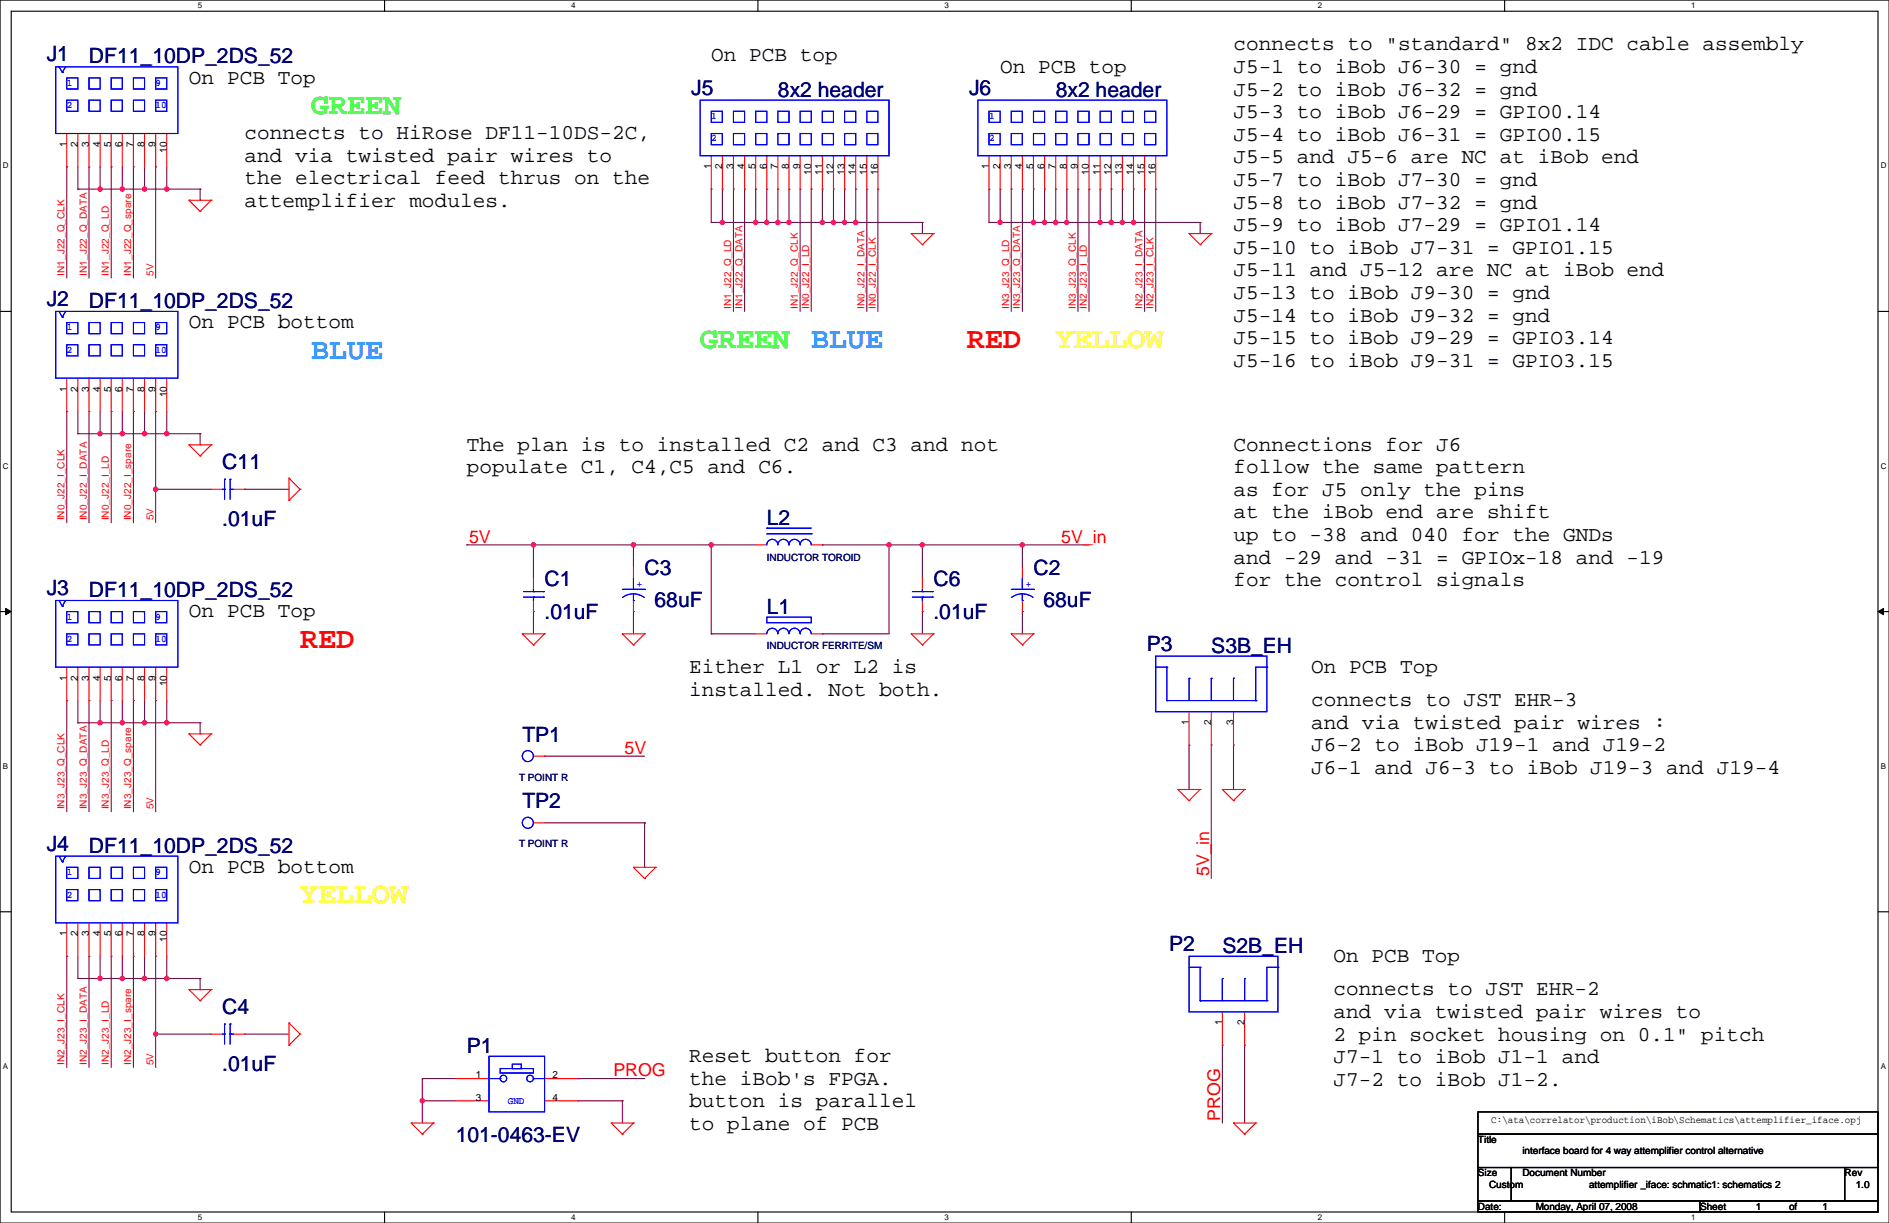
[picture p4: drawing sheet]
<svg xmlns="http://www.w3.org/2000/svg" width="432mm" height="279mm" viewBox="0 0 432 279" stroke-linecap="round" stroke-linejoin="round" font-family="sans-serif">
<path d="M0 0h431.8v279.4h-431.8zM2.6 2.6h426.7v274.3h-426.7z" fill="none" stroke="#000" stroke-width=".25"/>
<g fill="#fff">
<path d="M45.2 .3h1v2h-1z"/>
<path d="M45.2 277.1h1v2.1h-1z"/>
</g>
<path d="M87.9 0v2.6M87.9 276.9v2.5" fill="none" stroke="#000" stroke-width=".25"/>
<g fill="#fff">
<path d="M130.6 .3h1v2h-1z"/>
<path d="M130.6 277.1h1v2.1h-1z"/>
</g>
<path d="M173.2 0v2.6M173.2 276.9v2.5" fill="none" stroke="#000" stroke-width=".25"/>
<g fill="#fff">
<path d="M215.9 .3h1v2h-1z"/>
<path d="M215.9 277.1h1v2.1h-1z"/>
</g>
<path d="M258.6 0v2.6M258.6 276.9v2.5" fill="none" stroke="#000" stroke-width=".25"/>
<g fill="#fff">
<path d="M301.3 .3h1v2h-1z"/>
<path d="M301.3 277.1h1v2.1h-1z"/>
</g>
<path d="M343.9 0v2.6M343.9 276.9v2.5" fill="none" stroke="#000" stroke-width=".25"/>
<g fill="#fff">
<path d="M386.6 .3h1v2h-1z"/>
<path d="M386.6 277.1h1v2.1h-1z"/>
<path d="M.7 36.9h1.2v2h-1.2z"/>
<path d="M429.9 36.9h1.3v2h-1.3z"/>
<path d="M.7 105.4h1.2v2.1h-1.2z"/>
<path d="M429.9 105.4h1.3v2.1h-1.3z"/>
</g>
<path d="M0 71.1h2.6M429.3 71.1h2.5" fill="none" stroke="#000" stroke-width=".25"/>
<g fill="#fff">
<path d="M.7 174h1.2v2h-1.2z"/>
<path d="M429.9 174h1.2v2h-1.2z"/>
</g>
<path d="M0 139.7h2.6M429.3 139.7h2.5" fill="none" stroke="#000" stroke-width=".25"/>
<path d="M1.3 139l1.3 .7-1.3 .7zM429.3 139.7l1.3-.7v1.4z" fill="#000" stroke="#000" stroke-width=".23"/>
<g fill="#fff">
<path d="M.7 242.6h1.2v2h-1.2z"/>
<path d="M429.9 242.6h1.2v2h-1.2z"/>
</g>
<path d="M0 208.3h2.6M429.3 208.3h2.5M337.8 254h91.5v5.1h-91.5zM337.8 259.1h91.5v7.6h-91.5zM337.8 266.7h7.7v7.6h-7.7zM337.8 274.3h50.8v2.6h-50.8zM345.5 266.7h76.2v7.6h-76.2zM388.6 274.3h40.7v2.6h-40.7zM421.7 266.7h7.6v7.6h-7.6z" fill="none" stroke="#000" stroke-width=".25"/>
<g fill="none" stroke="#800040" stroke-width=".25">
<path d="M15.3 38.1h.1M15.3 38.1v25.4M17.8 38.1v5.1M20.3 38.1h.1M20.3 38.1v25.4M22.9 38.1v5.1M25.4 38.1h.1M25.4 38.1v25.4M28 38.1v5.1M30.5 38.1h.1M30.5 38.1v25.4M33 38.1v5.1"/>
<path d="M35.6 38.1h.1M35.6 38.1v25.4M38.1 38.1v5.1M17.8 43.2h.1M17.8 43.2h27.9M22.9 43.2h.1M28 43.2h.1M33 43.2h.1M38.1 43.2h.1M45.7 45.7h.1M45.7 43.2h.1M45.7 43.2v2.5"/>
<path d="M162.6 43.2h.1M162.6 50.8h.1M162.6 43.2v7.6M162.6 50.8h48.2M165.1 43.2h.1M165.1 50.8h.1M165.1 43.2v7.6M167.7 43.2h.1M167.7 43.2v27.9M170.2 43.2h.1M170.2 43.2v27.9M172.7 43.2h.1"/>
<path d="M172.7 50.8h.1M172.7 43.2v7.6M175.3 43.2h.1M175.3 50.8h.1M175.3 43.2v7.6M177.8 43.2h.1M177.8 50.8h.1M177.8 43.2v7.6M180.4 43.2h.1M180.4 50.8h.1M180.4 43.2v7.6M182.9 43.2h.1"/>
<path d="M182.9 43.2v27.9M185.4 43.2h.1M185.4 43.2v27.9M188 43.2h.1M188 50.8h.1M188 43.2v7.6M190.5 43.2h.1M190.5 50.8h.1M190.5 43.2v7.6M193.1 43.2h.1M193.1 50.8h.1M193.1 43.2v7.6"/>
<path d="M195.6 43.2h.1M195.6 50.8h.1M195.6 43.2v7.6M198.1 43.2h.1M198.1 43.2v27.9M200.7 43.2h.1M200.7 43.2v27.9M210.8 50.8h.1M210.8 50.8v2.6M226.1 50.8h.1M226.1 43.2h.1M226.1 50.8h48.2"/>
<path d="M226.1 43.2v7.6M228.6 50.8h.1M228.6 43.2h.1M228.6 43.2v7.6M231.2 43.2h.1M231.2 43.2v27.9M233.7 43.2h.1M233.7 43.2v27.9M236.2 50.8h.1M236.2 43.2h.1M236.2 43.2v7.6M238.8 50.8h.1"/>
<path d="M238.8 43.2h.1M238.8 43.2v7.6M241.3 43.2h.1M241.3 50.8h.1M241.3 43.2v7.6M243.9 43.2h.1M243.9 50.8h.1M243.9 43.2v7.6M246.4 43.2h.1M246.4 43.2v27.9M248.9 43.2h.1M248.9 43.2v27.9"/>
<path d="M251.5 43.2h.1M251.5 50.8h.1M251.5 43.2v7.6M254 43.2h.1M254 50.8h.1M254 43.2v7.6M256.6 50.8h.1M256.6 43.2h.1M256.6 43.2v7.6M259.1 50.8h.1M259.1 43.2h.1M259.1 43.2v7.6"/>
<path d="M261.6 43.2h.1M261.6 43.2v27.9M264.2 43.2h.1M264.2 43.2v27.9M274.3 50.8h.1M274.3 50.8v2.6M15.3 94h.1M15.3 94v25.4M17.8 99.1h.1M17.8 94v5.1M17.8 99.1h27.9M20.3 94h.1"/>
<path d="M20.3 94v25.4M22.9 99.1h.1M22.9 94v5.1M25.4 94h.1M25.4 94v25.4M28 99.1h.1M28 94v5.1M30.5 94h.1M30.5 94v25.4M33 99.1h.1M33 94v5.1M35.6 94h.1"/>
<path d="M35.6 94v25.4M38.1 99.1h.1M38.1 94v5.1M45.7 99.1h.1M45.7 99.1v2.5M35.6 111.8h.1M35.6 111.8h12.7M45.7 101.6h.1M55.9 111.8h.1M55.9 111.8h10.2M106.7 124.5h.1M106.7 124.5h66"/>
<path d="M121.9 139.7h.1M121.9 124.5h.1M121.9 124.5v7.6M121.9 139.7v5.1M144.8 124.5h.1M144.8 139.7h.1M144.8 124.5v5.1M144.8 139.7v5.1M162.6 124.5h.1M162.6 124.5v20.3M188 124.5h.1M188 124.5h60.9"/>
<path d="M203.2 124.5h.1M203.2 124.5v20.3h-15.2M210.8 139.7h.1M210.8 124.5h.1M210.8 124.5v7.6M210.8 139.7v5.1M233.7 124.5h.1M233.7 139.7h.1M233.7 124.5v5.1M233.7 139.7v5.1M162.6 144.8h.1M162.6 144.8h10.1"/>
<path d="M188 144.8h.1M15.3 160h.1M15.3 160v25.4M17.8 165.1h.1M17.8 160v5.1M17.8 165.1h27.9M20.3 160h.1M20.3 160v25.4M22.9 165.1h.1M22.9 160v5.1M25.4 160h.1M25.4 160v25.4"/>
<path d="M28 165.1h.1M28 160v5.1M30.5 160h.1M30.5 160v25.4M33 165.1h.1M33 160v5.1M35.6 160h.1M35.6 160v25.4M38.1 165.1h.1M38.1 160v5.1M45.7 167.7h.1M45.7 165.1h.1"/>
<path d="M45.7 165.1v2.6M124.5 172.7h.1M124.5 172.7h22.8M271.8 170.2h.1M271.8 170.2v10.2M276.9 170.2h.1M276.9 170.2v30.5M282 170.2h.1M282 170.2v10.2M124.5 188h22.8M147.3 188h.1M147.3 188v10.1"/>
<path d="M15.3 218.5h.1M15.3 218.5v25.4M17.8 218.5v5M20.3 218.5h.1M20.3 218.5v25.4M22.9 218.5v5M25.4 218.5h.1M25.4 218.5v25.4M28 218.5v5M30.5 218.5h.1M30.5 218.5v25.4M33 218.5v5"/>
<path d="M35.6 218.5h.1M35.6 218.5v25.4M38.1 218.5v5M17.8 223.5h.1M17.8 223.5h27.9M22.9 223.5h.1M28 223.5h.1M33 223.5h.1M35.6 236.2h.1M35.6 236.2h12.7M38.1 223.5h.1M45.7 226.1h.1"/>
<path d="M45.7 223.5h.1M45.7 223.5v2.6M55.9 236.2h.1M55.9 236.2h10.2M279.4 238.8h.1M279.4 238.8v17.8M284.5 238.8h.1M284.5 238.8v17.8M96.5 246.4h.1M96.5 251.5h.1M96.5 246.4h7.7M96.5 251.5h7.7"/>
<path d="M96.5 246.4v10.2M132.1 246.4h.1M132.1 251.5h.1M132.1 246.4h15.2M132.1 251.5h10.2M142.3 251.5h.1M142.3 251.5v5.1"/>
</g>
<g fill="#f0f" stroke="#f0f" stroke-width=".25">
<circle cx="35.6" cy="111.8" r=".5"/>
<circle cx="233.7" cy="124.5" r=".5"/>
<circle cx="203.2" cy="124.5" r=".5"/>
<circle cx="210.8" cy="124.5" r=".5"/>
<circle cx="162.6" cy="124.5" r=".5"/>
<circle cx="144.8" cy="124.5" r=".5"/>
<circle cx="121.9" cy="124.5" r=".5"/>
<circle cx="22.9" cy="223.5" r=".5"/>
<circle cx="38.1" cy="223.5" r=".5"/>
<circle cx="27.9" cy="223.5" r=".5"/>
<circle cx="33" cy="223.5" r=".5"/>
<circle cx="35.6" cy="236.2" r=".5"/>
<circle cx="22.9" cy="165.1" r=".5"/>
<circle cx="38.1" cy="165.1" r=".5"/>
<circle cx="33" cy="165.1" r=".5"/>
<circle cx="27.9" cy="165.1" r=".5"/>
<circle cx="22.9" cy="99.1" r=".5"/>
<circle cx="38.1" cy="99.1" r=".5"/>
<circle cx="27.9" cy="99.1" r=".5"/>
<circle cx="33" cy="99.1" r=".5"/>
<circle cx="96.5" cy="251.5" r=".5"/>
<circle cx="22.9" cy="43.2" r=".5"/>
<circle cx="38.1" cy="43.2" r=".5"/>
<circle cx="27.9" cy="43.2" r=".5"/>
<circle cx="33" cy="43.2" r=".5"/>
<circle cx="193" cy="50.8" r=".5"/>
<circle cx="190.5" cy="50.8" r=".5"/>
<circle cx="188" cy="50.8" r=".5"/>
<circle cx="195.6" cy="50.8" r=".5"/>
<circle cx="172.7" cy="50.8" r=".5"/>
<circle cx="175.3" cy="50.8" r=".5"/>
<circle cx="180.3" cy="50.8" r=".5"/>
<circle cx="177.8" cy="50.8" r=".5"/>
<circle cx="165.1" cy="50.8" r=".5"/>
<circle cx="254" cy="50.8" r=".5"/>
<circle cx="251.5" cy="50.8" r=".5"/>
<circle cx="259.1" cy="50.8" r=".5"/>
<circle cx="236.2" cy="50.8" r=".5"/>
<circle cx="238.8" cy="50.8" r=".5"/>
<circle cx="243.8" cy="50.8" r=".5"/>
<circle cx="241.3" cy="50.8" r=".5"/>
<circle cx="228.6" cy="50.8" r=".5"/>
<circle cx="256.5" cy="50.8" r=".5"/>
</g>
<g fill="none" stroke="#f00" stroke-width=".25">
<path d="M15.3 30.5v7.6M17.8 30.5v7.6M20.3 30.5v7.6M22.9 30.5v7.6M25.4 30.5v7.6M28 30.5v7.6M30.5 30.5v7.6M33 30.5v7.6M35.6 30.5v7.6M38.1 30.5v7.6M162.6 35.6v7.6M165.1 35.6v7.6"/>
<path d="M167.7 35.6v7.6M170.2 35.6v7.6M172.7 35.6v7.6M175.3 35.6v7.6M177.8 35.6v7.6M180.4 35.6v7.6M182.9 35.6v7.6M185.4 35.6v7.6M188 35.6v7.6M190.5 35.6v7.6M193.1 35.6v7.6M195.6 35.6v7.6"/>
<path d="M198.1 35.6v7.6M200.7 35.6v7.6M226.1 35.6v7.6M228.6 35.6v7.6M231.2 35.6v7.6M233.7 35.6v7.6M236.2 35.6v7.6M238.8 35.6v7.6M241.3 35.6v7.6M243.9 35.6v7.6M246.4 35.6v7.6M248.9 35.6v7.6"/>
<path d="M251.5 35.6v7.6M254 35.6v7.6M256.6 35.6v7.6M259.1 35.6v7.6M261.6 35.6v7.6M264.2 35.6v7.6M43.2 45.7h.1M43.2 45.7h5.1M43.2 45.7l2.5 2.6M45.7 48.3h.1M48.3 45.7h.1M48.3 45.7l-2.6 2.6"/>
<path d="M208.3 53.4h.1M208.3 53.4h5.1M208.3 53.4l2.5 2.5M210.8 55.9h.1M213.4 53.4h.1M213.4 53.4l-2.6 2.5M271.8 53.4h.1M271.8 53.4h5.1M271.8 53.4l2.5 2.5M274.3 55.9h.1M276.9 53.4h.1M276.9 53.4l-2.6 2.5"/>
<path d="M15.3 86.4v7.6M17.8 86.4v7.6M20.3 86.4v7.6M22.9 86.4v7.6M25.4 86.4v7.6M28 86.4v7.6M30.5 86.4v7.6M33 86.4v7.6M35.6 86.4v7.6M38.1 86.4v7.6M43.2 101.6h.1M43.2 101.6h5.1"/>
<path d="M43.2 101.6l2.5 2.6M45.7 104.2h.1M48.3 101.6h.1M48.3 101.6l-2.6 2.6M48.3 111.8h2.5M53.4 111.8h2.5M66.1 109.2h.1M66.1 114.3h.1M66.1 109.2v5.1M66.1 109.2l2.5 2.6M68.6 111.8h.1M68.6 111.8l-2.5 2.5"/>
<path d="M121.9 132.1v2.5M121.9 137.2v2.5M144.8 129.6v2.5M144.8 137.2v2.5M172.7 124.5h2.6M185.4 124.5h2.6M210.8 132.1v2.5M210.8 137.2v2.5M233.7 129.6v2.5M233.7 137.2v2.5M15.3 152.4v7.6M17.8 152.4v7.6"/>
<path d="M20.3 152.4v7.6M22.9 152.4v7.6M25.4 152.4v7.6M28 152.4v7.6M30.5 152.4v7.6M33 152.4v7.6M35.6 152.4v7.6M38.1 152.4v7.6M119.4 144.8h.1M119.4 144.8h5.1M119.4 144.8l2.5 2.5M121.9 147.3h.1"/>
<path d="M124.5 144.8h.1M124.5 144.8l-2.6 2.5M142.3 144.8h.1M142.3 144.8h5M142.3 144.8l2.5 2.5M144.8 147.3h.1M147.3 144.8h.1M147.3 144.8l-2.5 2.5M172.7 144.8h2.6M185.4 144.8h2.6M208.3 144.8h.1M208.3 144.8h5.1"/>
<path d="M208.3 144.8l2.5 2.5M210.8 147.3h.1M213.4 144.8h.1M213.4 144.8l-2.6 2.5M231.2 144.8h.1M231.2 144.8h5M231.2 144.8l2.5 2.5M233.7 147.3h.1M236.2 144.8h.1M236.2 144.8l-2.5 2.5M43.2 167.7h.1M43.2 167.7h5.1"/>
<path d="M43.2 167.7l2.5 2.5M45.7 170.2h.1M48.3 167.7h.1M48.3 167.7l-2.6 2.5M121.9 172.7h2.6M271.8 162.6v7.6M276.9 162.6v7.6M282 162.6v7.6M121.9 188h2.6M144.8 198.1h.1M144.8 198.1h5.1M144.8 198.1l2.5 2.6"/>
<path d="M149.9 198.1h.1M149.9 198.1l-2.6 2.6M269.3 180.4h.1M269.3 180.4h5M269.3 180.4l2.5 2.5M271.8 182.9h.1M274.3 180.4h.1M274.3 180.4l-2.5 2.5M279.4 180.4h.1M279.4 180.4h5.1M279.4 180.4l2.6 2.5M282 182.9h.1"/>
<path d="M284.5 180.4h.1M284.5 180.4l-2.5 2.5M15.3 210.8v7.7M17.8 210.8v7.7M20.3 210.8v7.7M22.9 210.8v7.7M25.4 210.8v7.7M28 210.8v7.7M30.5 210.8v7.7M33 210.8v7.7M35.6 210.8v7.7M38.1 210.8v7.7"/>
<path d="M147.3 200.7h.1M43.2 226.1h.1M43.2 226.1h5.1M43.2 226.1l2.5 2.5M45.7 228.6h.1M48.3 226.1h.1M48.3 226.1l-2.6 2.5M48.3 236.2h2.5M53.4 236.2h2.5M66.1 233.7h.1M66.1 238.8h.1M66.1 233.7v5.1"/>
<path d="M66.1 233.7l2.5 2.5M68.6 236.2h.1M68.6 236.2l-2.5 2.6M279.4 231.2v7.6M284.5 231.2v7.6M94 256.6h.1M94 256.6h5.1M94 256.6l2.5 2.5M96.5 259.1h.1M99.1 256.6h.1M99.1 256.6l-2.6 2.5M104.2 246.4h7.6"/>
<path d="M104.2 251.5h7.6M124.5 246.4h7.6M124.5 251.5h7.6M139.7 256.6h.1M139.7 256.6h5.1M139.7 256.6l2.6 2.5M142.3 259.1h.1M144.8 256.6h.1M144.8 256.6l-2.5 2.5M282 256.6h.1M282 256.6h5M282 256.6l2.5 2.5"/>
<path d="M284.5 259.1h.1M287 256.6h.1M287 256.6l-2.5 2.5"/>
</g>
<g fill="none" stroke="#00f" stroke-width=".25">
<path d="M12.7 15.3h28v15.2h-28zM13.5 15.3l.7 1.2M14.2 16.5h.1M15 15.3l-.8 1.2M15.3 17.8h2.5v2.5h-2.5zM20.3 17.8h2.6v2.5h-2.6zM25.4 17.8h2.6v2.5h-2.6zM30.5 17.8h2.5v2.5h-2.5zM35.6 17.8h2.5v2.5h-2.5zM15.3 22.9h2.5v2.5h-2.5zM20.3 22.9h2.6v2.5h-2.6zM25.4 22.9h2.6v2.5h-2.6z"/>
<path d="M30.5 22.9h2.5v2.5h-2.5zM35.6 22.9h2.5v2.5h-2.5zM160 22.9h43.2v12.7h-43.2zM162.6 25.4h2.5v2.6h-2.5zM162.6 30.5h2.5v2.5h-2.5zM167.7 25.4h2.5v2.6h-2.5zM167.7 30.5h2.5v2.5h-2.5zM172.7 25.4h2.6v2.6h-2.6zM172.7 30.5h2.6v2.5h-2.6zM177.8 25.4h2.6v2.6h-2.6zM177.8 30.5h2.6v2.5h-2.6zM182.9 25.4h2.5v2.6h-2.5z"/>
<path d="M182.9 30.5h2.5v2.5h-2.5zM188 25.4h2.5v2.6h-2.5zM188 30.5h2.5v2.5h-2.5zM193.1 25.4h2.5v2.6h-2.5zM193.1 30.5h2.5v2.5h-2.5zM198.1 25.4h2.6v2.6h-2.6zM198.1 30.5h2.6v2.5h-2.6zM223.5 22.9h43.2v12.7h-43.2zM226.1 25.4h2.5v2.6h-2.5zM226.1 30.5h2.5v2.5h-2.5zM231.2 25.4h2.5v2.6h-2.5zM231.2 30.5h2.5v2.5h-2.5z"/>
<path d="M236.2 25.4h2.6v2.6h-2.6zM236.2 30.5h2.6v2.5h-2.6zM241.3 25.4h2.6v2.6h-2.6zM241.3 30.5h2.6v2.5h-2.6zM246.4 25.4h2.5v2.6h-2.5zM246.4 30.5h2.5v2.5h-2.5zM251.5 25.4h2.5v2.6h-2.5zM251.5 30.5h2.5v2.5h-2.5zM256.6 25.4h2.5v2.6h-2.5zM256.6 30.5h2.5v2.5h-2.5zM261.6 25.4h2.6v2.6h-2.6zM261.6 30.5h2.6v2.5h-2.6z"/>
<path d="M12.7 71.1h28v15.3h-28zM13.5 71.1l.7 1.3M14.2 72.4h.1M15 71.1l-.8 1.3M15.3 73.7h2.5v2.5h-2.5zM15.3 78.8h2.5v2.5h-2.5zM20.3 78.8h2.6v2.5h-2.6zM20.3 73.7h2.6v2.5h-2.6zM25.4 78.8h2.6v2.5h-2.6zM25.4 73.7h2.6v2.5h-2.6zM30.5 78.8h2.5v2.5h-2.5zM30.5 73.7h2.5v2.5h-2.5z"/>
<path d="M35.6 73.7h2.5v2.5h-2.5zM35.6 78.8h2.5v2.5h-2.5zM50.8 111.8h.5M51.3 111.8h.1M51.3 109.5h.1M51.3 109.5v4.6M52.6 109.5h.1M52.6 111.8h.1M52.6 111.8h.8M52.6 109.5v4.6M12.7 137.2h28v15.2h-28zM13.5 137.2l.7 1.3"/>
<path d="M14.2 138.5h.1M15 137.2l-.8 1.3M15.3 139.7h2.5v2.6h-2.5zM20.3 139.7h2.6v2.6h-2.6zM25.4 139.7h2.6v2.6h-2.6zM30.5 139.7h2.5v2.6h-2.5zM35.6 139.7h2.5v2.6h-2.5zM119.7 136.4h4.5M119.7 135.2h4.5M121.9 135.2h.1M121.9 136.4h.1M121.9 134.6v.6"/>
<path d="M121.9 136.4v.8M124.2 136.4h.1M124.2 135.2h.1M142.3 134.6h5M142.3 136.5a4.1 4.1 0 0 1 5 0M144.8 137.2h.1M144.8 134.6h.1M144.8 132.1v2.5M144.8 135.7v1.5M147.3 134.6h.1M175.3 124.5a1.26 1.26 0 0 1 1.2-1.3 1.26 1.26 0 0 1 1.3 1.3M175.3 120.7h.1"/>
<path d="M175.3 120.7h10.1M175.3 121.9h10.1M177.8 124.5a1.26 1.26 0 0 1 1.3-1.3 1.26 1.26 0 0 1 1.2 1.3 1.27 1.27 0 0 1 1.3-1.3 1.27 1.27 0 0 1 1.3 1.3M182.9 124.5a1.26 1.26 0 0 1 1.3-1.3 1.26 1.26 0 0 1 1.2 1.3M185.4 121.9h.1M208.6 136.4h4.5M208.6 135.2h4.5M210.8 135.2h.1M210.8 136.4h.1M210.8 134.6v.6M210.8 136.4v.8M213.1 136.4h.1"/>
<path d="M213.1 135.2h.1M231.2 134.6h5M233.7 135.7l1 .1 1.5 .7M233.7 135.7l-1.1 .1-1.4 .7M233.7 137.2h.1M233.7 134.6h.1M233.7 132.1v2.5M233.7 135.7v1.5M236.2 134.6h.1M15.3 144.8h2.5v2.5h-2.5zM20.3 144.8h2.6v2.5h-2.6zM25.4 144.8h2.6v2.5h-2.6z"/>
<path d="M30.5 144.8h2.5v2.5h-2.5zM35.6 144.8h2.5v2.5h-2.5zM175.3 141h10.1v1.3h-10.1zM175.3 144.8a1.26 1.26 0 0 1 1.2-1.3 1.26 1.26 0 0 1 1.3 1.3M177.8 144.8a1.26 1.26 0 0 1 1.3-1.3 1.26 1.26 0 0 1 1.2 1.3 1.27 1.27 0 0 1 1.3-1.3 1.27 1.27 0 0 1 1.3 1.3M182.9 144.8a1.26 1.26 0 0 1 1.3-1.3 1.26 1.26 0 0 1 1.2 1.3M264.2 149.9h25.4v12.7h-25.4zM264.2 152.4h2.5M266.7 152.4h.1M266.7 152.4v7.6M271.8 155h.1M271.8 155v5"/>
<path d="M276.9 155h.1M276.9 155v5M282 155h.1M282 155v5M289.6 152.4h.1M289.6 152.4h-2.6v7.6M266.7 160h.1M266.7 160h20.3M287 160h.1M12.7 195.6h28v15.2h-28zM13.5 195.6l.7 1.3M14.2 196.9h.1"/>
<path d="M15 195.6l-.8 1.3M15.3 198.1h2.5v2.6h-2.5zM20.3 198.1h2.6v2.6h-2.6zM25.4 198.1h2.6v2.6h-2.6zM30.5 198.1h2.5v2.6h-2.5zM35.6 198.1h2.5v2.6h-2.5zM15.3 203.2h2.5v2.6h-2.5zM20.3 203.2h2.6v2.6h-2.6zM25.4 203.2h2.6v2.6h-2.6zM30.5 203.2h2.5v2.6h-2.5zM35.6 203.2h2.5v2.6h-2.5zM271.8 218.5h20.3v12.7h-20.3z"/>
<path d="M50.8 236.2h.5M51.3 236.2h.1M51.3 234h.1M51.3 234v4.5M52.6 234h.1M52.6 236.2h.1M52.6 234v4.5M52.6 236.2h.8M271.8 221h2.5M274.3 221h.1M274.3 228.6h.1M274.3 221v7.6"/>
<path d="M274.3 228.6h15.3M279.4 223.5h.1M279.4 223.5v5.1M284.5 223.5h.1M284.5 223.5v5.1M289.6 228.6h.1M289.6 221h.1M289.6 221h2.5M289.6 221v7.6M292.1 221h.1M111.8 241.3h12.7v12.7h-12.7zM111.8 246.4h2.5"/>
<path d="M114.3 244.1h7.6v1h-7.6zM114.3 246.4h.1M117.1 243.1h2v1h-2zM121.9 246.4h.1M121.9 246.4h2.6"/>
<circle cx="120.7" cy="172.7" r="1.26"/>
<circle cx="120.7" cy="188" r="1.26"/>
<circle cx="115.1" cy="246.4" r=".76"/>
<circle cx="121.2" cy="246.4" r=".76"/>
</g>
<g font-size="6.9" fill="#0f0">
<text x="71.1" y="26.1">GREEN</text>
<text x="160" y="79.4">GREEN</text>
</g>
<g font-size="6.9" fill="#0080ff">
<text x="71.1" y="81.9">BLUE</text>
<text x="185.4" y="79.4">BLUE</text>
</g>
<g font-size="6.9" fill="#f00">
<text x="221" y="79.4">RED</text>
<text x="68.6" y="148">RED</text>
</g>
<g font-size="6.9" fill="#ff0">
<text x="241.3" y="79.4">YELLOW</text>
<text x="68.6" y="206.4">YELLOW</text>
</g>
<g font-size="4.8">
<text x="282" y="11.5">connects to &quot;standard&quot; 8x2 IDC cable assembly</text>
<text x="162.6" y="14">On PCB top</text>
<text x="228.6" y="16.6">On PCB top</text>
<text x="282" y="16.7">J5-1 to iBob J6-30 = gnd</text>
<text x="43.2" y="19.1">On PCB Top</text>
<text x="282" y="21.8">J5-2 to iBob J6-32 = gnd</text>
<text x="282" y="27">J5-3 to iBob J6-29 = GPIO0.14</text>
<text x="55.9" y="31.8">connects to HiRose DF11-10DS-2C,</text>
<text x="282" y="32.2">J5-4 to iBob J6-31 = GPIO0.15</text>
<text x="55.9" y="37">and via twisted pair wires to</text>
<text x="282" y="37.3">J5-5 and J5-6 are NC at iBob end</text>
<text x="55.9" y="42.1">the electrical feed thrus on the</text>
<text x="55.9" y="47.3">attemplifier modules.</text>
<text x="282" y="42.5">J5-7 to iBob J7-30 = gnd</text>
<text x="282" y="47.6">J5-8 to iBob J7-32 = gnd</text>
<text x="282" y="52.8">J5-9 to iBob J7-29 = GPIO1.14</text>
<text x="282" y="58">J5-10 to iBob J7-31 = GPIO1.15</text>
<text x="282" y="63.1">J5-11 and J5-12 are NC at iBob end</text>
<text x="282" y="68.3">J5-13 to iBob J9-30 = gnd</text>
<text x="43.2" y="75">On PCB bottom</text>
<text x="282" y="73.5">J5-14 to iBob J9-32 = gnd</text>
<text x="282" y="78.6">J5-15 to iBob J9-29 = GPIO3.14</text>
<text x="282" y="83.8">J5-16 to iBob J9-31 = GPIO3.15</text>
<text x="106.7" y="102.9">The plan is to installed C2 and C3 and not</text>
<text x="282" y="102.9">Connections for J6</text>
<text x="106.7" y="108.1">populate C1, C4,C5 and C6.</text>
<text x="282" y="108.1">follow the same pattern</text>
<text x="282" y="113.3">as for J5 only the pins</text>
<text x="282" y="118.4">at the iBob end are shift</text>
<text x="282" y="123.6">up to -38 and 040 for the GNDs</text>
<text x="282" y="128.8">and -29 and -31 = GPIOx-18 and -19</text>
<text x="282" y="133.9">for the control signals</text>
<text x="43.2" y="141">On PCB Top</text>
<text x="157.5" y="153.7">Either L1 or L2 is</text>
<text x="299.7" y="153.7">On PCB Top</text>
<text x="157.5" y="158.9">installed. Not both.</text>
<text x="299.7" y="161.4">connects to JST EHR-3</text>
<text x="299.7" y="166.5">and via twisted pair wires :</text>
<text x="299.7" y="171.7">J6-2 to iBob J19-1 and J19-2</text>
<text x="299.7" y="176.8">J6-1 and J6-3 to iBob J19-3 and J19-4</text>
<text x="43.2" y="199.5">On PCB bottom</text>
<text x="304.8" y="219.8">On PCB Top</text>
<text x="304.8" y="227.4">connects to JST EHR-2</text>
<text x="304.8" y="232.6">and via twisted pair wires to</text>
<text x="304.8" y="237.7">2 pin socket housing on 0.1&quot; pitch</text>
<text x="157.5" y="242.6">Reset button for</text>
<text x="304.8" y="242.9">J7-1 to iBob J1-1 and</text>
<text x="157.5" y="247.8">the iBob's FPGA.</text>
<text x="304.8" y="248.1">J7-2 to iBob J1-2.</text>
<text x="157.5" y="253">button is parallel</text>
<text x="157.5" y="258.1">to plane of PCB</text>
</g>
<g font-size="4.8" fill="#000080">
<text x="10.7" y="14">J1</text>
<text x="20.3" y="14.5">DF11_10DP_2DS_52</text>
<text x="158" y="21.6">J5</text>
<text x="177.8" y="22.1">8x2 header</text>
<text x="221.5" y="21.6">J6</text>
<text x="241.3" y="22.1">8x2 header</text>
<text x="10.7" y="69.9">J2</text>
<text x="20.3" y="70.4">DF11_10DP_2DS_52</text>
<text x="50.8" y="107.2">C11</text>
<text x="175.3" y="119.9">L2</text>
<text x="50.8" y="120.2">.01uF</text>
<text x="147.3" y="131.3">C3</text>
<text x="236.2" y="131.3">C2</text>
<text x="10.7" y="135.9">J3</text>
<text x="20.3" y="136.4">DF11_10DP_2DS_52</text>
<text x="124.5" y="133.9">C1</text>
<text x="213.4" y="133.9">C6</text>
<text x="124.5" y="141.5">.01uF</text>
<text x="149.6" y="138.7">68uF</text>
<text x="175.3" y="140.2">L1</text>
<text x="213.4" y="141.5">.01uF</text>
<text x="238.5" y="138.7">68uF</text>
<text x="262.1" y="148.6">P3</text>
<text x="276.9" y="149.1">S3B_EH</text>
<text x="119.4" y="169.4">TP1</text>
<text x="119.4" y="184.7">TP2</text>
<text x="10.7" y="194.3">J4</text>
<text x="20.3" y="194.8">DF11_10DP_2DS_52</text>
<text x="267.2" y="217.2">P2</text>
<text x="279.4" y="217.7">S2B_EH</text>
<text x="50.8" y="231.7">C4</text>
<text x="50.8" y="244.6">.01uF</text>
<text x="106.7" y="240.6">P1</text>
<text x="104.2" y="260.9">101-0463-EV</text>
</g>
<g font-size="4.1" fill="#f00">
<text x="107.2" y="124">5V</text>
<text x="242.6" y="124">5V_in</text>
<text x="142.8" y="172.2">5V</text>
<text x="140.2" y="245.9">PROG</text>
</g>
<g font-size="4" fill="#f00">
<text x="276.4" y="200.2" transform="rotate(-90 276.4 200.2)">5V_in</text>
<text x="278.9" y="256.1" transform="rotate(-90 278.9 256.1)">PROG</text>
</g>
<g font-size="2.3" fill="#00f">
<text x="15.3" y="19.6">1</text>
<text x="35.6" y="19.6">9</text>
<text x="15.3" y="24.7">2</text>
<text x="35.6" y="24.7">10</text>
<text x="162.6" y="27.2">1</text>
<text x="226.1" y="27.2">1</text>
<text x="162.6" y="32.3">2</text>
<text x="226.1" y="32.3">2</text>
<text x="15.3" y="75.5">1</text>
<text x="35.6" y="75.5">9</text>
<text x="15.3" y="80.6">2</text>
<text x="35.6" y="80.6">10</text>
<text x="145.6" y="134.2">+</text>
<text x="234.5" y="134.2">+</text>
<text x="15.3" y="141.5">1</text>
<text x="35.6" y="141.5">9</text>
<text x="15.3" y="146.6">2</text>
<text x="35.6" y="146.6">10</text>
<text x="15.3" y="200">1</text>
<text x="35.6" y="200">9</text>
<text x="15.3" y="205">2</text>
<text x="35.6" y="205">10</text>
<text x="116.1" y="252.3">GND</text>
</g>
<g font-size="2.3">
<text x="15.2" y="33.6" transform="rotate(-90 15.2 33.6)">1</text>
<text x="17.8" y="33.6" transform="rotate(-90 17.8 33.6)">2</text>
<text x="20.3" y="33.6" transform="rotate(-90 20.3 33.6)">3</text>
<text x="22.9" y="33.6" transform="rotate(-90 22.9 33.6)">4</text>
<text x="25.4" y="33.6" transform="rotate(-90 25.4 33.6)">5</text>
<text x="27.9" y="33.6" transform="rotate(-90 27.9 33.6)">6</text>
<text x="30.5" y="33.6" transform="rotate(-90 30.5 33.6)">7</text>
<text x="33" y="33.6" transform="rotate(-90 33 33.6)">8</text>
<text x="35.6" y="33.6" transform="rotate(-90 35.6 33.6)">9</text>
<text x="38.1" y="34.9" transform="rotate(-90 38.1 34.9)">10</text>
<text x="162.6" y="38.7" transform="rotate(-90 162.6 38.7)">1</text>
<text x="165.1" y="38.7" transform="rotate(-90 165.1 38.7)">2</text>
<text x="167.6" y="38.7" transform="rotate(-90 167.6 38.7)">3</text>
<text x="170.2" y="38.7" transform="rotate(-90 170.2 38.7)">4</text>
<text x="172.7" y="38.7" transform="rotate(-90 172.7 38.7)">5</text>
<text x="175.3" y="38.7" transform="rotate(-90 175.3 38.7)">6</text>
<text x="177.8" y="38.7" transform="rotate(-90 177.8 38.7)">7</text>
<text x="180.3" y="38.7" transform="rotate(-90 180.3 38.7)">8</text>
<text x="182.9" y="38.7" transform="rotate(-90 182.9 38.7)">9</text>
<text x="185.4" y="39.9" transform="rotate(-90 185.4 39.9)">10</text>
<text x="188" y="39.9" transform="rotate(-90 188 39.9)">11</text>
<text x="190.5" y="39.9" transform="rotate(-90 190.5 39.9)">12</text>
<text x="193" y="39.9" transform="rotate(-90 193 39.9)">13</text>
<text x="195.6" y="39.9" transform="rotate(-90 195.6 39.9)">14</text>
<text x="198.1" y="39.9" transform="rotate(-90 198.1 39.9)">15</text>
<text x="200.7" y="39.9" transform="rotate(-90 200.7 39.9)">16</text>
<text x="226.1" y="38.7" transform="rotate(-90 226.1 38.7)">1</text>
<text x="228.6" y="38.7" transform="rotate(-90 228.6 38.7)">2</text>
<text x="231.1" y="38.7" transform="rotate(-90 231.1 38.7)">3</text>
<text x="233.7" y="38.7" transform="rotate(-90 233.7 38.7)">4</text>
<text x="236.2" y="38.7" transform="rotate(-90 236.2 38.7)">5</text>
<text x="238.8" y="38.7" transform="rotate(-90 238.8 38.7)">6</text>
<text x="241.3" y="38.7" transform="rotate(-90 241.3 38.7)">7</text>
<text x="243.8" y="38.7" transform="rotate(-90 243.8 38.7)">8</text>
<text x="246.4" y="38.7" transform="rotate(-90 246.4 38.7)">9</text>
<text x="248.9" y="39.9" transform="rotate(-90 248.9 39.9)">10</text>
<text x="251.5" y="39.9" transform="rotate(-90 251.5 39.9)">11</text>
<text x="254" y="39.9" transform="rotate(-90 254 39.9)">12</text>
<text x="256.5" y="39.9" transform="rotate(-90 256.5 39.9)">13</text>
<text x="259.1" y="39.9" transform="rotate(-90 259.1 39.9)">14</text>
<text x="261.6" y="39.9" transform="rotate(-90 261.6 39.9)">15</text>
<text x="264.2" y="39.9" transform="rotate(-90 264.2 39.9)">16</text>
<text x="15.2" y="89.5" transform="rotate(-90 15.2 89.5)">1</text>
<text x="17.8" y="89.5" transform="rotate(-90 17.8 89.5)">2</text>
<text x="20.3" y="89.5" transform="rotate(-90 20.3 89.5)">3</text>
<text x="22.9" y="89.5" transform="rotate(-90 22.9 89.5)">4</text>
<text x="25.4" y="89.5" transform="rotate(-90 25.4 89.5)">5</text>
<text x="27.9" y="89.5" transform="rotate(-90 27.9 89.5)">6</text>
<text x="30.5" y="89.5" transform="rotate(-90 30.5 89.5)">7</text>
<text x="33" y="89.5" transform="rotate(-90 33 89.5)">8</text>
<text x="35.6" y="89.5" transform="rotate(-90 35.6 89.5)">9</text>
<text x="38.1" y="90.7" transform="rotate(-90 38.1 90.7)">10</text>
<text x="15.2" y="155.5" transform="rotate(-90 15.2 155.5)">1</text>
<text x="17.8" y="155.5" transform="rotate(-90 17.8 155.5)">2</text>
<text x="20.3" y="155.5" transform="rotate(-90 20.3 155.5)">3</text>
<text x="22.9" y="155.5" transform="rotate(-90 22.9 155.5)">4</text>
<text x="25.4" y="155.5" transform="rotate(-90 25.4 155.5)">5</text>
<text x="27.9" y="155.5" transform="rotate(-90 27.9 155.5)">6</text>
<text x="30.5" y="155.5" transform="rotate(-90 30.5 155.5)">7</text>
<text x="33" y="155.5" transform="rotate(-90 33 155.5)">8</text>
<text x="35.6" y="155.5" transform="rotate(-90 35.6 155.5)">9</text>
<text x="38.1" y="156.8" transform="rotate(-90 38.1 156.8)">10</text>
<text x="271.8" y="165.7" transform="rotate(-90 271.8 165.7)">1</text>
<text x="276.9" y="165.7" transform="rotate(-90 276.9 165.7)">2</text>
<text x="281.9" y="165.7" transform="rotate(-90 281.9 165.7)">3</text>
<text x="15.2" y="213.9" transform="rotate(-90 15.2 213.9)">1</text>
<text x="17.8" y="213.9" transform="rotate(-90 17.8 213.9)">2</text>
<text x="20.3" y="213.9" transform="rotate(-90 20.3 213.9)">3</text>
<text x="22.9" y="213.9" transform="rotate(-90 22.9 213.9)">4</text>
<text x="25.4" y="213.9" transform="rotate(-90 25.4 213.9)">5</text>
<text x="27.9" y="213.9" transform="rotate(-90 27.9 213.9)">6</text>
<text x="30.5" y="213.9" transform="rotate(-90 30.5 213.9)">7</text>
<text x="33" y="213.9" transform="rotate(-90 33 213.9)">8</text>
<text x="35.6" y="213.9" transform="rotate(-90 35.6 213.9)">9</text>
<text x="38.1" y="215.2" transform="rotate(-90 38.1 215.2)">10</text>
<text x="279.4" y="234.2" transform="rotate(-90 279.4 234.2)">1</text>
<text x="284.5" y="234.2" transform="rotate(-90 284.5 234.2)">2</text>
<text x="108.7" y="246.4">1</text>
<text x="108.7" y="251.5">3</text>
<text x="126.3" y="246.4">2</text>
<text x="126.3" y="251.5">4</text>
<text x="340.9" y="256.6">C:\ata\correlator\production\iBob\Schematics\attemplifier_iface.opj</text>
<text x="337.8" y="261.2">Title</text>
<text x="348" y="263.7">interface board for 4 way attemplifier control alternative</text>
<text x="337.8" y="268.8">Size</text>
<text x="348" y="268.8">Document Number</text>
<text x="421.7" y="268.8">Rev</text>
<text x="340.4" y="271.3">Custom</text>
<text x="363.2" y="271.3">attemplifier _iface: schmatic1: schematics 2</text>
<text x="424.2" y="271.3">1.0</text>
<text x="337.8" y="276.4">Date:</text>
<text x="351" y="276.4">Monday, April 07, 2008</text>
<text x="388.6" y="276.4">Sheet</text>
<text x="401.3" y="276.4">1</text>
<text x="409" y="276.4">of</text>
<text x="416.6" y="276.4">1</text>
</g>
<g font-size="2.3" fill="#f00">
<text x="14.8" y="63" transform="rotate(-90 14.8 63)">IN1_J22_Q_CLK</text>
<text x="19.8" y="63" transform="rotate(-90 19.8 63)">IN1_J22_Q_DATA</text>
<text x="24.9" y="63" transform="rotate(-90 24.9 63)">IN1_J22_Q_LD</text>
<text x="30" y="63" transform="rotate(-90 30 63)">IN1_J22_Q_spare</text>
<text x="35.1" y="63" transform="rotate(-90 35.1 63)">5V</text>
<text x="167.2" y="70.6" transform="rotate(-90 167.2 70.6)">IN1_J22_Q_LD</text>
<text x="169.7" y="70.6" transform="rotate(-90 169.7 70.6)">IN1_J22_Q_DATA</text>
<text x="182.4" y="70.6" transform="rotate(-90 182.4 70.6)">IN1_J22_Q_CLK</text>
<text x="184.9" y="70.6" transform="rotate(-90 184.9 70.6)">IN0_J22_I_LD</text>
<text x="197.6" y="70.6" transform="rotate(-90 197.6 70.6)">IN0_J22_I_DATA</text>
<text x="200.2" y="70.6" transform="rotate(-90 200.2 70.6)">IN0_J22_I_CLK</text>
<text x="230.7" y="70.6" transform="rotate(-90 230.7 70.6)">IN3_J23_Q_LD</text>
<text x="233.2" y="70.6" transform="rotate(-90 233.2 70.6)">IN3_J23_Q_DATA</text>
<text x="245.9" y="70.6" transform="rotate(-90 245.9 70.6)">IN3_J23_Q_CLK</text>
<text x="248.4" y="70.6" transform="rotate(-90 248.4 70.6)">IN2_J23_I_LD</text>
<text x="261.1" y="70.6" transform="rotate(-90 261.1 70.6)">IN2_J23_I_DATA</text>
<text x="263.7" y="70.6" transform="rotate(-90 263.7 70.6)">IN2_J23_I_CLK</text>
<text x="14.8" y="118.9" transform="rotate(-90 14.8 118.9)">IN0_J22_I_CLK</text>
<text x="19.8" y="118.9" transform="rotate(-90 19.8 118.9)">IN0_J22_I_DATA</text>
<text x="24.9" y="118.9" transform="rotate(-90 24.9 118.9)">IN0_J22_I_LD</text>
<text x="30" y="118.9" transform="rotate(-90 30 118.9)">IN0_J22_I_spare</text>
<text x="35.1" y="118.9" transform="rotate(-90 35.1 118.9)">5V</text>
<text x="14.8" y="184.9" transform="rotate(-90 14.8 184.9)">IN3_J23_Q_CLK</text>
<text x="19.8" y="184.9" transform="rotate(-90 19.8 184.9)">IN3_J23_Q_DATA</text>
<text x="24.9" y="184.9" transform="rotate(-90 24.9 184.9)">IN3_J23_Q_LD</text>
<text x="30" y="184.9" transform="rotate(-90 30 184.9)">IN3_J23_Q_spare</text>
<text x="35.1" y="184.9" transform="rotate(-90 35.1 184.9)">5V</text>
<text x="14.8" y="243.4" transform="rotate(-90 14.8 243.4)">IN2_J23_I_CLK</text>
<text x="19.8" y="243.4" transform="rotate(-90 19.8 243.4)">IN2_J23_I_DATA</text>
<text x="24.9" y="243.4" transform="rotate(-90 24.9 243.4)">IN2_J23_I_LD</text>
<text x="30" y="243.4" transform="rotate(-90 30 243.4)">IN2_J23_I_spare</text>
<text x="35.1" y="243.4" transform="rotate(-90 35.1 243.4)">5V</text>
</g>
<g font-size="2.3" fill="#000080">
<text x="175.3" y="128.1">INDUCTOR TOROID</text>
<text x="175.3" y="148.4">INDUCTOR FERRITE/SM</text>
<text x="118.6" y="178.4">T POINT R</text>
<text x="118.6" y="193.6">T POINT R</text>
</g>
<g font-size="1.8">
<text x="45.2" y="1.9">5</text>
<text x="130.6" y="1.9">4</text>
<text x="215.9" y="1.9">3</text>
<text x="301.3" y="1.9">2</text>
<text x="386.6" y="1.9">1</text>
<text x=".7" y="38.5">D</text>
<text x="429.9" y="38.5">D</text>
<text x=".7" y="107.1">C</text>
<text x="429.9" y="107.1">C</text>
<text x=".7" y="175.6">B</text>
<text x="429.9" y="175.6">B</text>
<text x=".7" y="244.2">A</text>
<text x="429.9" y="244.2">A</text>
<text x="45.2" y="278.8">5</text>
<text x="130.6" y="278.8">4</text>
<text x="215.9" y="278.8">3</text>
<text x="301.3" y="278.8">2</text>
<text x="386.6" y="278.8">1</text>
</g>
</svg>
